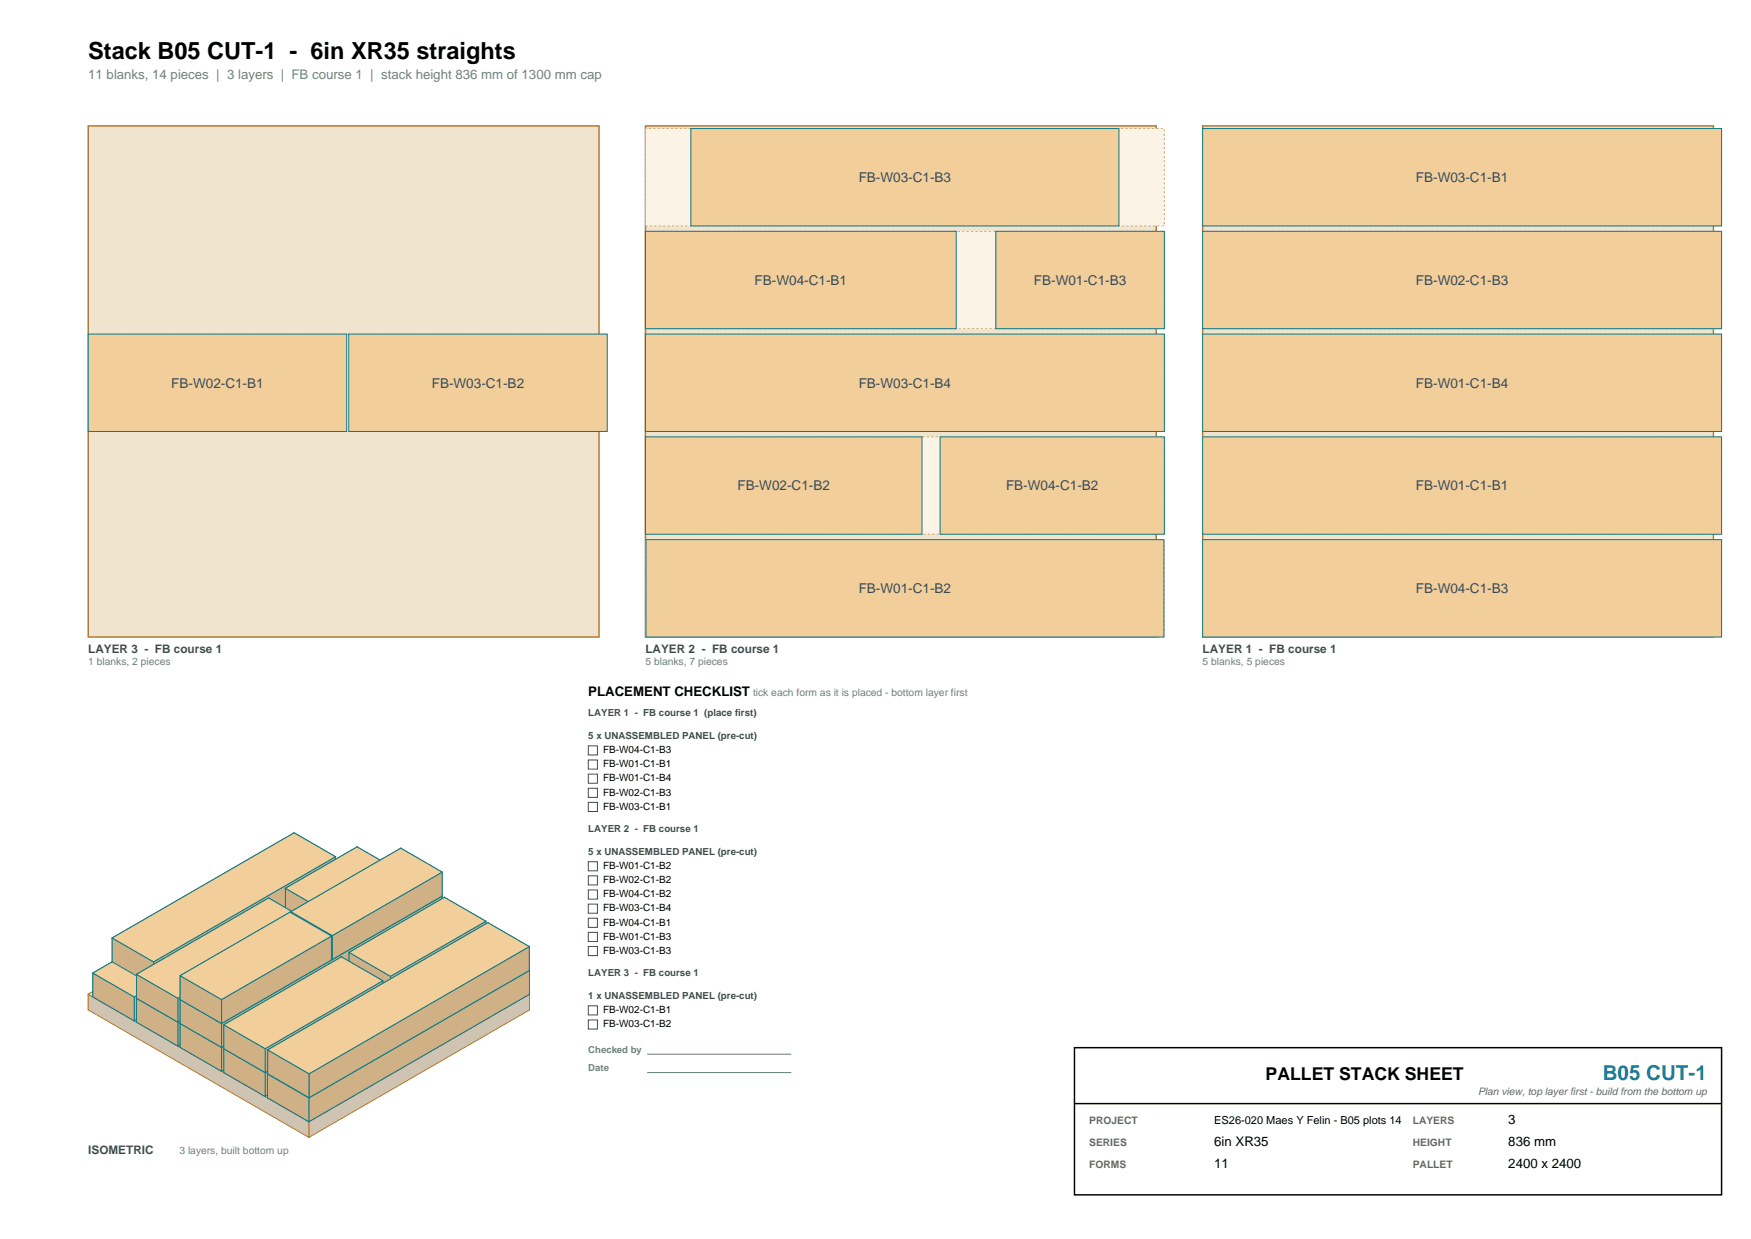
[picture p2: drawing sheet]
<svg xmlns="http://www.w3.org/2000/svg" width="420mm" height="297mm" viewBox="0 0 420 297" stroke-linecap="round" stroke-linejoin="round" font-family="sans-serif">
<path d="M21.2 30.2h122.5v122.5h-122.5z" fill-rule="evenodd" fill="#f0e4ce" stroke="#b4762b" stroke-width=".35"/>
<path d="M21.2 80.1h124.4v23.3h-124.4z" fill-rule="evenodd" fill="#fbf3e6" stroke="#c9a97a" stroke-width=".24" stroke-dasharray=".5 .5" stroke-linecap="butt"/>
<g fill="#f2ce9b" stroke="#0e7c86" stroke-width=".24">
<path d="M21.2 80.1h62v23.3h-62z" fill-rule="evenodd"/>
<path d="M83.6 80.1h62v23.3h-62z" fill-rule="evenodd"/>
</g>
<path d="M154.8 30.2h122.5v122.5h-122.5z" fill-rule="evenodd" fill="#f0e4ce" stroke="#b4762b" stroke-width=".35"/>
<path d="M154.8 129.4h124.5v23.3h-124.5z" fill-rule="evenodd" fill="#fbf3e6" stroke="#c9a97a" stroke-width=".24" stroke-dasharray=".5 .5" stroke-linecap="butt"/>
<path d="M154.9 129.4h124.3v23.3h-124.3z" fill-rule="evenodd" fill="#f2ce9b" stroke="#0e7c86" stroke-width=".24"/>
<path d="M154.8 104.7h124.5v23.4h-124.5z" fill-rule="evenodd" fill="#fbf3e6" stroke="#c9a97a" stroke-width=".24" stroke-dasharray=".5 .5" stroke-linecap="butt"/>
<g fill="#f2ce9b" stroke="#0e7c86" stroke-width=".24">
<path d="M154.8 104.7h66.4v23.4h-66.4z" fill-rule="evenodd"/>
<path d="M225.5 104.7h53.8v23.4h-53.8z" fill-rule="evenodd"/>
</g>
<path d="M154.8 80.1h124.5v23.3h-124.5z" fill-rule="evenodd" fill="#fbf3e6" stroke="#c9a97a" stroke-width=".24" stroke-dasharray=".5 .5" stroke-linecap="butt"/>
<path d="M154.8 80.1h124.5v23.3h-124.5z" fill-rule="evenodd" fill="#f2ce9b" stroke="#0e7c86" stroke-width=".24"/>
<path d="M154.8 55.5h124.5v23.3h-124.5z" fill-rule="evenodd" fill="#fbf3e6" stroke="#c9a97a" stroke-width=".24" stroke-dasharray=".5 .5" stroke-linecap="butt"/>
<g fill="#f2ce9b" stroke="#0e7c86" stroke-width=".24">
<path d="M154.8 55.5h74.6v23.3h-74.6z" fill-rule="evenodd"/>
<path d="M238.9 55.5h40.4v23.3h-40.4z" fill-rule="evenodd"/>
</g>
<path d="M154.8 30.8h124.5v23.4h-124.5z" fill-rule="evenodd" fill="#fbf3e6" stroke="#c9a97a" stroke-width=".24" stroke-dasharray=".5 .5" stroke-linecap="butt"/>
<path d="M165.7 30.8h102.7v23.4h-102.7z" fill-rule="evenodd" fill="#f2ce9b" stroke="#0e7c86" stroke-width=".24"/>
<path d="M288.5 30.2h122.5v122.5h-122.5z" fill-rule="evenodd" fill="#f0e4ce" stroke="#b4762b" stroke-width=".35"/>
<path d="M288.5 129.4h124.4v23.3h-124.4z" fill-rule="evenodd" fill="#fbf3e6" stroke="#c9a97a" stroke-width=".24" stroke-dasharray=".5 .5" stroke-linecap="butt"/>
<path d="M288.5 129.4h124.4v23.3h-124.4z" fill-rule="evenodd" fill="#f2ce9b" stroke="#0e7c86" stroke-width=".24"/>
<path d="M288.5 104.7h124.4v23.4h-124.4z" fill-rule="evenodd" fill="#fbf3e6" stroke="#c9a97a" stroke-width=".24" stroke-dasharray=".5 .5" stroke-linecap="butt"/>
<path d="M288.5 104.7h124.4v23.4h-124.4z" fill-rule="evenodd" fill="#f2ce9b" stroke="#0e7c86" stroke-width=".24"/>
<path d="M288.5 80.1h124.4v23.3h-124.4z" fill-rule="evenodd" fill="#fbf3e6" stroke="#c9a97a" stroke-width=".24" stroke-dasharray=".5 .5" stroke-linecap="butt"/>
<path d="M288.5 80.1h124.4v23.3h-124.4z" fill-rule="evenodd" fill="#f2ce9b" stroke="#0e7c86" stroke-width=".24"/>
<path d="M288.5 55.5h124.4v23.3h-124.4z" fill-rule="evenodd" fill="#fbf3e6" stroke="#c9a97a" stroke-width=".24" stroke-dasharray=".5 .5" stroke-linecap="butt"/>
<path d="M288.5 55.5h124.4v23.3h-124.4z" fill-rule="evenodd" fill="#f2ce9b" stroke="#0e7c86" stroke-width=".24"/>
<path d="M288.5 30.8h124.4v23.4h-124.4z" fill-rule="evenodd" fill="#fbf3e6" stroke="#c9a97a" stroke-width=".24" stroke-dasharray=".5 .5" stroke-linecap="butt"/>
<path d="M288.5 30.8h124.4v23.4h-124.4z" fill-rule="evenodd" fill="#f2ce9b" stroke="#0e7c86" stroke-width=".24"/>
<g fill="#cec4b1" stroke="#b4762b" stroke-width=".24">
<path d="M74.1 207.8l52.9 30.5v3.8l-52.9-30.6z" fill-rule="evenodd"/>
<path d="M21.2 238.3l52.9-30.5v3.7l-52.9 30.6z" fill-rule="evenodd"/>
<path d="M74.1 268.9l52.9-30.6v3.8l-52.9 30.5z" fill-rule="evenodd"/>
<path d="M21.2 238.3l52.9 30.6v3.7l-52.9-30.5z" fill-rule="evenodd"/>
</g>
<path d="M21.2 238.3l52.9-30.5 52.9 30.5-52.9 30.6z" fill-rule="evenodd" fill="#f0e4ce" stroke="#b4762b" stroke-width=".24"/>
<g fill="#d0b185" stroke="#0e7c86" stroke-width=".24">
<path d="M75.2 202.7l9.9 5.7v5.7l-9.9-5.7z" fill-rule="evenodd"/>
<path d="M22.3 233.2l52.9-30.5v5.7l-52.9 30.6z" fill-rule="evenodd"/>
<path d="M32.2 239l52.9-30.6v5.7l-52.9 30.6z" fill-rule="evenodd"/>
<path d="M22.3 233.2l9.9 5.8v5.7l-9.9-5.7z" fill-rule="evenodd"/>
</g>
<path d="M22.3 233.2l52.9-30.5 9.9 5.7-52.9 30.6z" fill-rule="evenodd" fill="#f2ce9b" stroke="#0e7c86" stroke-width=".24"/>
<g fill="#d0b185" stroke="#0e7c86" stroke-width=".24">
<path d="M85.7 208.7l9.9 5.8v5.7l-9.9-5.7z" fill-rule="evenodd"/>
<path d="M32.7 239.3l53-30.6v5.8l-53 30.5z" fill-rule="evenodd"/>
<path d="M42.7 245l52.9-30.5v5.7l-52.9 30.5z" fill-rule="evenodd"/>
<path d="M32.7 239.3l10 5.7v5.7l-10-5.7z" fill-rule="evenodd"/>
</g>
<path d="M32.7 239.3l53-30.6 9.9 5.8-52.9 30.5z" fill-rule="evenodd" fill="#f2ce9b" stroke="#0e7c86" stroke-width=".24"/>
<g fill="#d0b185" stroke="#0e7c86" stroke-width=".24">
<path d="M96.1 214.8l10 5.7v5.7l-10-5.7z" fill-rule="evenodd"/>
<path d="M43.2 245.3l52.9-30.5v5.7l-52.9 30.6z" fill-rule="evenodd"/>
<path d="M53.1 251.1l53-30.6v5.7l-53 30.6z" fill-rule="evenodd"/>
<path d="M43.2 245.3l9.9 5.8v5.7l-9.9-5.7z" fill-rule="evenodd"/>
</g>
<path d="M43.2 245.3l52.9-30.5 10 5.7-53 30.6z" fill-rule="evenodd" fill="#f2ce9b" stroke="#0e7c86" stroke-width=".24"/>
<g fill="#d0b185" stroke="#0e7c86" stroke-width=".24">
<path d="M106.6 220.8l9.9 5.8v5.7l-9.9-5.7z" fill-rule="evenodd"/>
<path d="M53.7 251.4l52.9-30.6v5.8l-52.9 30.5z" fill-rule="evenodd"/>
<path d="M63.6 257.1l52.9-30.5v5.7l-52.9 30.5z" fill-rule="evenodd"/>
<path d="M53.7 251.4l9.9 5.7v5.7l-9.9-5.7z" fill-rule="evenodd"/>
</g>
<path d="M53.7 251.4l52.9-30.6 9.9 5.8-52.9 30.5z" fill-rule="evenodd" fill="#f2ce9b" stroke="#0e7c86" stroke-width=".24"/>
<g fill="#d0b185" stroke="#0e7c86" stroke-width=".24">
<path d="M117.1 226.9l9.9 5.7v5.7l-9.9-5.7z" fill-rule="evenodd"/>
<path d="M64.2 257.4l52.9-30.5v5.7l-52.9 30.6z" fill-rule="evenodd"/>
<path d="M74.1 263.2l52.9-30.6v5.7l-52.9 30.6z" fill-rule="evenodd"/>
<path d="M64.2 257.4l9.9 5.8v5.7l-9.9-5.7z" fill-rule="evenodd"/>
</g>
<path d="M64.2 257.4l52.9-30.5 9.9 5.7-52.9 30.6z" fill-rule="evenodd" fill="#f2ce9b" stroke="#0e7c86" stroke-width=".24"/>
<g fill="#d0b185" stroke="#0e7c86" stroke-width=".24">
<path d="M70.6 199.6l9.9 5.8v5.7l-9.9-5.7z" fill-rule="evenodd"/>
<path d="M26.9 224.8l43.7-25.2v5.8l-43.7 25.2z" fill-rule="evenodd"/>
<path d="M36.8 230.6l43.7-25.2v5.7l-43.7 25.2z" fill-rule="evenodd"/>
<path d="M26.9 224.8l9.9 5.8v5.7l-9.9-5.7z" fill-rule="evenodd"/>
</g>
<path d="M26.9 224.8l43.7-25.2 9.9 5.8-43.7 25.2z" fill-rule="evenodd" fill="#f2ce9b" stroke="#0e7c86" stroke-width=".24"/>
<g fill="#d0b185" stroke="#0e7c86" stroke-width=".24">
<path d="M85.7 203l9.9 5.7v5.8l-9.9-5.8z" fill-rule="evenodd"/>
<path d="M68.5 212.9l17.2-9.9v5.7l-17.2 10z" fill-rule="evenodd"/>
<path d="M78.4 218.7l17.2-10v5.8l-17.2 9.9z" fill-rule="evenodd"/>
<path d="M68.5 212.9l9.9 5.8v5.7l-9.9-5.7z" fill-rule="evenodd"/>
</g>
<path d="M68.5 212.9l17.2-9.9 9.9 5.7-17.2 10z" fill-rule="evenodd" fill="#f2ce9b" stroke="#0e7c86" stroke-width=".24"/>
<g fill="#d0b185" stroke="#0e7c86" stroke-width=".24">
<path d="M64.4 215.3l10 5.7v5.7l-10-5.7z" fill-rule="evenodd"/>
<path d="M32.7 233.6l31.7-18.3v5.7l-31.7 18.3z" fill-rule="evenodd"/>
<path d="M42.7 239.3l31.7-18.3v5.7l-31.7 18.3z" fill-rule="evenodd"/>
<path d="M32.7 233.6l10 5.7v5.7l-10-5.7z" fill-rule="evenodd"/>
</g>
<path d="M32.7 233.6l31.7-18.3 10 5.7-31.7 18.3z" fill-rule="evenodd" fill="#f2ce9b" stroke="#0e7c86" stroke-width=".24"/>
<g fill="#d0b185" stroke="#0e7c86" stroke-width=".24">
<path d="M96.1 209.1l10 5.7v5.7l-10-5.7z" fill-rule="evenodd"/>
<path d="M43.2 239.6l52.9-30.5v5.7l-52.9 30.5z" fill-rule="evenodd"/>
<path d="M53.1 245.3l53-30.5v5.7l-53 30.6z" fill-rule="evenodd"/>
<path d="M43.2 239.6l9.9 5.7v5.8l-9.9-5.8z" fill-rule="evenodd"/>
</g>
<path d="M43.2 239.6l52.9-30.5 10 5.7-53 30.5z" fill-rule="evenodd" fill="#f2ce9b" stroke="#0e7c86" stroke-width=".24"/>
<g fill="#d0b185" stroke="#0e7c86" stroke-width=".24">
<path d="M106.6 215.1l9.9 5.7v5.8l-9.9-5.8z" fill-rule="evenodd"/>
<path d="M83.7 228.3l22.9-13.2v5.7l-22.9 13.2z" fill-rule="evenodd"/>
<path d="M93.7 234l22.8-13.2v5.8l-22.8 13.2z" fill-rule="evenodd"/>
<path d="M83.7 228.3l10 5.7v5.8l-10-5.8z" fill-rule="evenodd"/>
</g>
<path d="M83.7 228.3l22.9-13.2 9.9 5.7-22.8 13.2z" fill-rule="evenodd" fill="#f2ce9b" stroke="#0e7c86" stroke-width=".24"/>
<g fill="#d0b185" stroke="#0e7c86" stroke-width=".24">
<path d="M81.9 229.4l9.9 5.7v5.7l-9.9-5.7z" fill-rule="evenodd"/>
<path d="M53.7 245.7l28.2-16.3v5.7l-28.2 16.3z" fill-rule="evenodd"/>
<path d="M63.6 251.4l28.2-16.3v5.7l-28.2 16.3z" fill-rule="evenodd"/>
<path d="M53.7 245.7l9.9 5.7v5.7l-9.9-5.7z" fill-rule="evenodd"/>
</g>
<path d="M53.7 245.7l28.2-16.3 9.9 5.7-28.2 16.3z" fill-rule="evenodd" fill="#f2ce9b" stroke="#0e7c86" stroke-width=".24"/>
<g fill="#d0b185" stroke="#0e7c86" stroke-width=".24">
<path d="M117 221.2l9.9 5.7v5.7l-9.9-5.7z" fill-rule="evenodd"/>
<path d="M64.2 251.7l52.8-30.5v5.7l-52.8 30.5z" fill-rule="evenodd"/>
<path d="M74.1 257.4l52.8-30.5v5.7l-52.8 30.5z" fill-rule="evenodd"/>
<path d="M64.2 251.7l9.9 5.7v5.7l-9.9-5.7z" fill-rule="evenodd"/>
</g>
<path d="M64.2 251.7l52.8-30.5 9.9 5.7-52.8 30.5z" fill-rule="evenodd" fill="#f2ce9b" stroke="#0e7c86" stroke-width=".24"/>
<g fill="#d0b185" stroke="#0e7c86" stroke-width=".24">
<path d="M96.1 203.3l10 5.8v5.7l-10-5.7z" fill-rule="evenodd"/>
<path d="M69.8 218.5l26.3-15.2v5.8l-26.3 15.2z" fill-rule="evenodd"/>
<path d="M79.7 224.3l26.4-15.2v5.7l-26.4 15.2z" fill-rule="evenodd"/>
<path d="M69.8 218.5l9.9 5.8v5.7l-9.9-5.7z" fill-rule="evenodd"/>
</g>
<path d="M69.8 218.5l26.3-15.2 10 5.8-26.4 15.2z" fill-rule="evenodd" fill="#f2ce9b" stroke="#0e7c86" stroke-width=".24"/>
<g fill="#d0b185" stroke="#0e7c86" stroke-width=".24">
<path d="M69.6 218.7l9.9 5.7v5.7l-9.9-5.7z" fill-rule="evenodd"/>
<path d="M43.2 233.9l26.4-15.2v5.7l-26.4 15.2z" fill-rule="evenodd"/>
<path d="M53.1 239.6l26.4-15.2v5.7l-26.4 15.2z" fill-rule="evenodd"/>
<path d="M43.2 233.9l9.9 5.7v5.7l-9.9-5.7z" fill-rule="evenodd"/>
</g>
<path d="M43.2 233.9l26.4-15.2 9.9 5.7-26.4 15.2z" fill-rule="evenodd" fill="#f2ce9b" stroke="#0e7c86" stroke-width=".24"/>
<g fill="none" stroke="#3d4c50" stroke-width=".24">
<path d="M141.1 178.8h2.2v2.2h-2.2zM141.1 182.2h2.2v2.2h-2.2zM141.1 185.6h2.2v2.2h-2.2zM141.1 189h2.2v2.1h-2.2zM141.1 192.3h2.2v2.2h-2.2zM141.1 206.6h2.2v2.1h-2.2zM141.1 209.9h2.2v2.2h-2.2zM141.1 213.3h2.2v2.2h-2.2zM141.1 216.7h2.2v2.2h-2.2zM141.1 220.1h2.2v2.2h-2.2zM141.1 223.5h2.2v2.2h-2.2zM141.1 226.9h2.2v2.2h-2.2z"/>
<path d="M141.1 241.1h2.2v2.2h-2.2zM141.1 244.5h2.2v2.2h-2.2z"/>
</g>
<path d="M155.2 252.7h34.6M155.2 257.1h34.6" fill="none" stroke="#6b7c81" stroke-width=".24"/>
<path d="M257.7 251.1h155.2v35.3h-155.2z" fill-rule="evenodd" fill="#fff" stroke="#000" stroke-width=".35"/>
<path d="M257.7 264.5h155.2" fill="none" stroke="#000" stroke-width=".35"/>
<text font-size="5.6" x="21.2" y="14.1">Stack B05 CUT-1 - 6in XR35 straights</text>
<text font-size="4.9" fill="#1976d2" x="384.4" y="258.9">B05 CUT-1</text>
<text font-size="4.2" x="303.6" y="258.9">PALLET STACK SHEET</text>
<text font-size="3.2" fill="#6b7c81" x="21.2" y="19.1">11 blanks, 14 pieces | 3 layers | FB course 1 | stack height 836 mm of 1300 mm cap</text>
<g font-size="3.2" fill="#3d4c50">
<text x="206" y="43.7">FB-W03-C1-B3</text>
<text x="339.6" y="43.7">FB-W03-C1-B1</text>
<text x="181" y="68.3">FB-W04-C1-B1</text>
<text x="248" y="68.3">FB-W01-C1-B3</text>
<text x="339.6" y="68.3">FB-W02-C1-B3</text>
<text x="41.1" y="92.9">FB-W02-C1-B1</text>
<text x="103.6" y="92.9">FB-W03-C1-B2</text>
<text x="206" y="92.9">FB-W03-C1-B4</text>
<text x="339.6" y="92.9">FB-W01-C1-B4</text>
<text x="176.9" y="117.6">FB-W02-C1-B2</text>
<text x="241.3" y="117.6">FB-W04-C1-B2</text>
<text x="339.6" y="117.6">FB-W01-C1-B1</text>
<text x="206" y="142.2">FB-W01-C1-B2</text>
<text x="339.6" y="142.2">FB-W04-C1-B3</text>
</g>
<g font-size="3.2">
<text x="141.1" y="166.8">PLACEMENT CHECKLIST</text>
<text x="361.8" y="269.5">3</text>
<text x="291.2" y="274.8">6in XR35</text>
<text x="361.8" y="274.8">836 mm</text>
<text x="291.2" y="280.1">11</text>
<text x="361.8" y="280.1">2400 x 2400</text>
</g>
<g font-size="2.8" fill="#3d4c50">
<text x="21.2" y="156.6">LAYER 3 - FB course 1</text>
<text x="154.8" y="156.6">LAYER 2 - FB course 1</text>
<text x="288.5" y="156.6">LAYER 1 - FB course 1</text>
<text x="21.2" y="276.5">ISOMETRIC</text>
</g>
<text font-size="2.6" x="291.2" y="269.5">ES26-020 Maes Y Felin - B05 plots 14</text>
<g font-size="2.5" fill="#6b7c81">
<text x="21.2" y="159.4">1 blanks, 2 pieces</text>
<text x="154.8" y="159.4">5 blanks, 7 pieces</text>
<text x="288.5" y="159.4">5 blanks, 5 pieces</text>
<text x="180.6" y="166.8">tick each form as it is placed - bottom layer first</text>
<text x="43" y="276.5">3 layers, built bottom up</text>
</g>
<g font-size="2.5" fill="#666">
<text x="354.5" y="262.4">Plan view, top layer first - build from the bottom up</text>
<text x="261.3" y="269.5">PROJECT</text>
<text x="338.9" y="269.5">LAYERS</text>
<text x="261.3" y="274.8">SERIES</text>
<text x="338.9" y="274.8">HEIGHT</text>
<text x="261.3" y="280.1">FORMS</text>
<text x="338.9" y="280.1">PALLET</text>
</g>
<g font-size="2.4">
<text x="144.6" y="180.6">FB-W04-C1-B3</text>
<text x="144.6" y="183.9">FB-W01-C1-B1</text>
<text x="144.6" y="187.3">FB-W01-C1-B4</text>
<text x="144.6" y="190.7">FB-W02-C1-B3</text>
<text x="144.6" y="194.1">FB-W03-C1-B1</text>
<text x="144.6" y="208.3">FB-W01-C1-B2</text>
<text x="144.6" y="211.7">FB-W02-C1-B2</text>
<text x="144.6" y="215.1">FB-W04-C1-B2</text>
<text x="144.6" y="218.5">FB-W03-C1-B4</text>
<text x="144.6" y="221.9">FB-W04-C1-B1</text>
<text x="144.6" y="225.3">FB-W01-C1-B3</text>
<text x="144.6" y="228.6">FB-W03-C1-B3</text>
<text x="144.6" y="242.9">FB-W02-C1-B1</text>
<text x="144.6" y="246.3">FB-W03-C1-B2</text>
</g>
<g font-size="2.3" fill="#3d4c50">
<text x="141.1" y="171.7">LAYER 1 - FB course 1 (place first)</text>
<text x="141.1" y="177.2">5 x UNASSEMBLED PANEL (pre-cut)</text>
<text x="141.1" y="199.5">LAYER 2 - FB course 1</text>
<text x="141.1" y="204.9">5 x UNASSEMBLED PANEL (pre-cut)</text>
<text x="141.1" y="234.1">LAYER 3 - FB course 1</text>
<text x="141.1" y="239.5">1 x UNASSEMBLED PANEL (pre-cut)</text>
</g>
<g font-size="2.3" fill="#6b7c81">
<text x="141.1" y="252.4">Checked by</text>
<text x="141.1" y="256.8">Date</text>
</g>
</svg>
